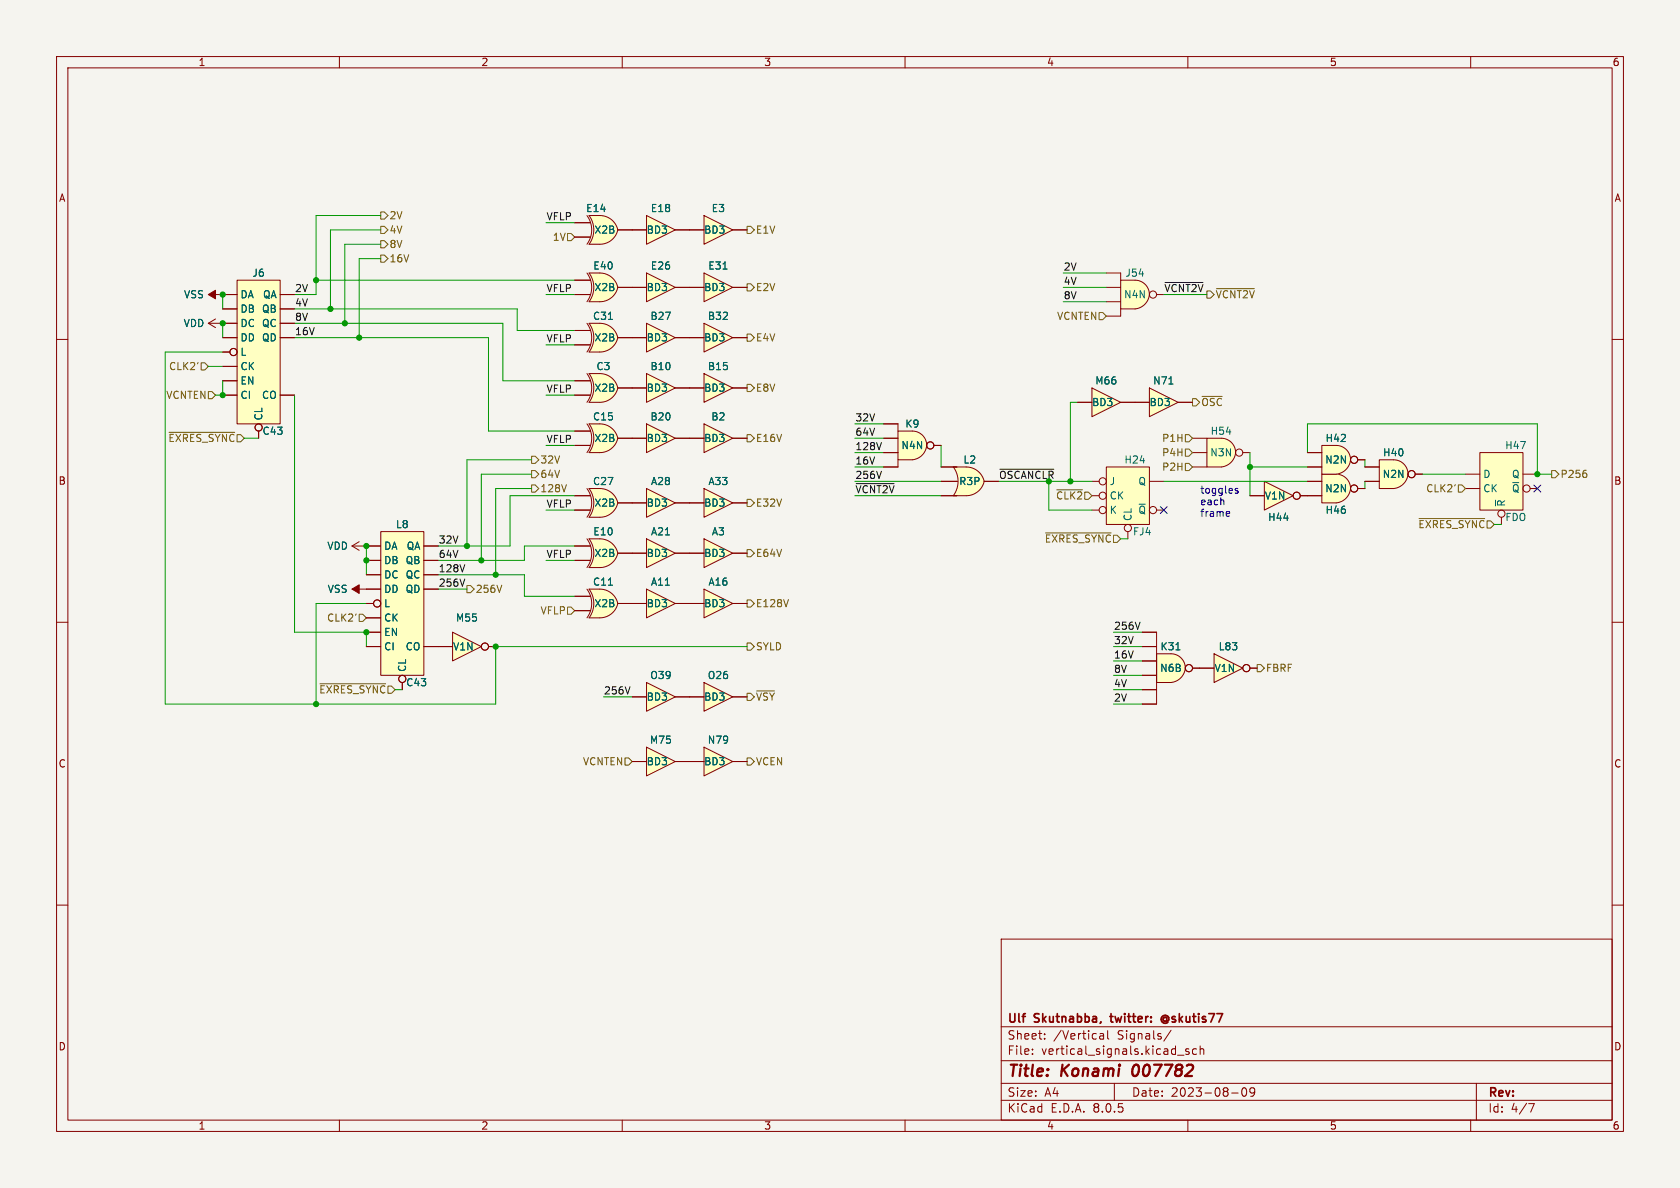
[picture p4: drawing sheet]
<svg xmlns="http://www.w3.org/2000/svg" width="297mm" height="210mm" viewBox="0 0 297 210" stroke-linecap="round" stroke-linejoin="round" font-family="sans-serif">
<path d="M0 0h297v210h-297z" fill="#f5f4ef" stroke="#f5f4ef" stroke-width=".18"/>
<g fill="none" stroke="#840000" stroke-width=".18">
<path d="M10 10h277v190h-277zM12 12h273v186h-273zM60 10v2M110 10v2M160 10v2M210 10v2M260 10v2M10 60h2M285 60h2M10 110h2M285 110h2M10 160h2"/>
<path d="M285 160h2M177 166h108v32h-108zM60 198v2M110 198v2M160 198v2M177 194.5h108M177 191.5h108M177 187.5h108M177 181.5h108M182.5 186.3v.1M182.5 185.5v.1M184.7 183.6v.1"/>
<path d="M184.7 182.8v.1M194.5 182.8h.5l.1 .9M195.1 183.1h-.5a.29 .29 0 0 0-.2 .3 .29 .29 0 0 0 .2 .3l.5-.1M195.8 182.2v1.3l.2 .2M197 191.5v3M207 182.1l-1.3 2M208.2 186.5h1.1M210 198v2M210.2 185.5l-.4-.1-.2 .2 .1 .2 .5 .2v.3h-.6M211.5 185.5l-.4-.1-.3 .3v.4l.2 .2h.5M212.2 185.5l.2-.1 .3 .1 .1 .9M212.2 184.9v1.5"/>
<path d="M217.7 193.2h1.2M219.7 192.4l.2-.1a.81 .81 0 0 1 .6 .6 .81 .81 0 0 1-.3 .8l-.2 .1a.81 .81 0 0 1-.3-1.4zM221.8 192.9l-.3 .3h-.3l-.2-.3 .1-.5 .4-.1 .2 .1a.99 .99 0 0 1-.3 1.4h-.3M260 198v2M261 191.5v6.5M270.2 195.1h1l-.6 1.5"/>
</g>
<path d="M200.4 188.6a1.52 1.52 0 0 0 0 1.5" fill="none" stroke="#840000" stroke-width=".4"/>
<path d="M196.2 179.7h.6M206.2 179.9a.36 .36 0 0 0-.5 0 .36 .36 0 0 0 0 .5 .36 .36 0 0 0 .5 .1M206.3 179.5a.71 .71 0 0 0-1 .7 .71 .71 0 0 0 1 .6" fill="none" stroke="#840000" stroke-width=".3"/>
<path d="M124.5 57.2l5 2.5-5 2.5z" fill="#ffffc2"/>
<path d="M121.9 59.7h2.6M124.5 57.2l5 2.5-5 2.5zM129.5 59.7h2.6" fill="none" stroke="#840000" stroke-width=".18"/>
<path d="M124.5 95.3l5 2.5-5 2.5z" fill="#ffffc2"/>
<path d="M121.9 97.8h2.6M124.5 95.3l5 2.5-5 2.5zM129.5 97.8h2.6" fill="none" stroke="#840000" stroke-width=".18"/>
<path d="M106.1 88.2l3.1 .7a3.3 3.3 0 0 1-3.2 2.5z" fill="#ffffc2" stroke="#ffffc2" stroke-width=".18"/>
<g fill="#ffffc2">
<path d="M104.1 86.4h1.9z"/>
<path d="M104.1 86.4h1.9v5h-1.9a4.3 4.3 0 0 0 0-5z"/>
</g>
<g fill="#ffffc2" stroke="#ffffc2" stroke-width=".18">
<path d="M106 86.4a3.2 3.2 0 0 1 3.2 2.5l-3.1 .7z"/>
<path d="M106.1 106l3.1 .7a3.3 3.3 0 0 1-3.2 2.5z"/>
</g>
<path d="M101.6 90.2h2.8M101.6 87.6h2.8M103.8 86.4a4.3 4.3 0 0 1 0 5M109.2 88.9a3.3 3.3 0 0 0-3.2-2.5h-1.9a4.3 4.3 0 0 1 0 5M109.2 88.9h2.6M109.2 88.9a3.3 3.3 0 0 1-3.2 2.5" fill="none" stroke="#840000" stroke-width=".18"/>
<path d="M104.1 91.4h1.9z" fill="#840000" stroke="#840000" stroke-width=".18"/>
<g fill="#ffffc2">
<path d="M104.1 104.1h1.9z"/>
<path d="M104.1 104.1h1.9v5.1h-1.9a4.3 4.3 0 0 0 0-5.1z"/>
</g>
<g fill="#ffffc2" stroke="#ffffc2" stroke-width=".18">
<path d="M106 104.1a3.2 3.2 0 0 1 3.2 2.6l-3.1 .7z"/>
<path d="M106.1 97.1l3.1 .7a3.3 3.3 0 0 1-3.2 2.5z"/>
</g>
<path d="M101.6 108h2.8M101.6 105.4h2.8M103.8 104.1a4.3 4.3 0 0 1 0 5.1M109.2 106.7a3.3 3.3 0 0 0-3.2-2.6h-1.9a4.3 4.3 0 0 1 0 5.1M109.2 106.7h2.6M109.2 106.7a3.3 3.3 0 0 1-3.2 2.5" fill="none" stroke="#840000" stroke-width=".18"/>
<path d="M104.1 109.2h1.9z" fill="#840000" stroke="#840000" stroke-width=".18"/>
<path d="M107.6 103.4h.7" fill="none" stroke="#006464" stroke-width=".18"/>
<g fill="#ffffc2">
<path d="M104.1 95.3h1.9z"/>
<path d="M104.1 95.3h1.9v5h-1.9a4.3 4.3 0 0 0 0-5z"/>
</g>
<path d="M106 95.3a3.2 3.2 0 0 1 3.2 2.5l-3.1 .7z" fill="#ffffc2" stroke="#ffffc2" stroke-width=".18"/>
<path d="M101.6 99.1h2.8M101.6 96.5h2.8M103.8 95.3a4.3 4.3 0 0 1 0 5M109.2 97.8a3.3 3.3 0 0 0-3.2-2.5h-1.9a4.3 4.3 0 0 1 0 5M109.2 97.8h2.6M109.2 97.8a3.3 3.3 0 0 1-3.2 2.5" fill="none" stroke="#840000" stroke-width=".18"/>
<path d="M104.1 100.3h1.9z" fill="#840000" stroke="#840000" stroke-width=".18"/>
<path d="M124.5 38.1l5 2.5-5 2.6z" fill="#ffffc2"/>
<path d="M124.5 38.1l5 2.5-5 2.6zM121.9 40.6h2.6M129.5 40.6h2.6" fill="none" stroke="#840000" stroke-width=".18"/>
<path d="M114.3 38.1l5.1 2.5-5.1 2.6z" fill="#ffffc2"/>
<path d="M114.3 38.1l5.1 2.5-5.1 2.6zM111.8 40.6h2.5M119.4 40.6h2.5" fill="none" stroke="#840000" stroke-width=".18"/>
<path d="M106.1 50.1l3.1 .7a3.3 3.3 0 0 1-3.2 2.5z" fill="#ffffc2" stroke="#ffffc2" stroke-width=".18"/>
<g fill="#ffffc2">
<path d="M104.1 48.3h1.9z"/>
<path d="M104.1 48.3h1.9v5h-1.9a4.3 4.3 0 0 0 0-5z"/>
</g>
<g fill="#ffffc2" stroke="#ffffc2" stroke-width=".18">
<path d="M106 48.3a3.2 3.2 0 0 1 3.2 2.5l-3.1 .7z"/>
<path d="M106 38.1a3.3 3.3 0 0 1 3.2 2.5l-3.1 .7z"/>
</g>
<path d="M101.6 52.1h2.8M101.6 49.5h2.8M103.8 48.3a4.3 4.3 0 0 1 0 5M109.2 50.8a3.3 3.3 0 0 0-3.2-2.5h-1.9a4.3 4.3 0 0 1 0 5M109.2 50.8h2.6M109.2 50.8a3.3 3.3 0 0 1-3.2 2.5" fill="none" stroke="#840000" stroke-width=".18"/>
<path d="M104.1 53.3h1.9z" fill="#840000" stroke="#840000" stroke-width=".18"/>
<g fill="#ffffc2">
<path d="M104.1 43.2h1.9z"/>
<path d="M104.1 38.1h1.9v5.1h-1.9a4.3 4.3 0 0 0 0-5.1z"/>
</g>
<path d="M106.1 39.9l3.1 .7a3.2 3.2 0 0 1-3.2 2.6z" fill="#ffffc2" stroke="#ffffc2" stroke-width=".18"/>
<path d="M101.6 39.4h2.8M103.8 38.1a4.3 4.3 0 0 1 0 5.1M104.1 38.1a4.3 4.3 0 0 1 0 5.1h1.9a3.3 3.3 0 0 0 3.2-2.6M106 38.1a3.3 3.3 0 0 1 3.2 2.5M101.6 41.9h2.8M109.2 40.6h2.6" fill="none" stroke="#840000" stroke-width=".18"/>
<path d="M114.3 48.3l5.1 2.5-5.1 2.5z" fill="#ffffc2"/>
<path d="M111.8 50.8h2.5M114.3 48.3l5.1 2.5-5.1 2.5zM119.4 50.8h2.5" fill="none" stroke="#840000" stroke-width=".18"/>
<path d="M124.5 74.9l5 2.6-5 2.5z" fill="#ffffc2"/>
<path d="M121.9 77.5h2.6M124.5 74.9l5 2.6-5 2.5zM129.5 77.5h2.6" fill="none" stroke="#840000" stroke-width=".18"/>
<path d="M114.3 66l5.1 2.6-5.1 2.5z" fill="#ffffc2"/>
<path d="M111.8 68.6h2.5M114.3 66l5.1 2.6-5.1 2.5zM119.4 68.6h2.5" fill="none" stroke="#840000" stroke-width=".18"/>
<path d="M124.5 104.1l5 2.6-5 2.5z" fill="#ffffc2"/>
<path d="M121.9 106.7h2.6M124.5 104.1l5 2.6-5 2.5zM129.5 106.7h2.6" fill="none" stroke="#840000" stroke-width=".18"/>
<path d="M124.5 66l5 2.6-5 2.5z" fill="#ffffc2"/>
<path d="M121.9 68.6h2.6M124.5 66l5 2.6-5 2.5zM129.5 68.6h2.6" fill="none" stroke="#840000" stroke-width=".18"/>
<path d="M114.3 57.2l5.1 2.5-5.1 2.5z" fill="#ffffc2"/>
<path d="M111.8 59.7h2.5M114.3 57.2l5.1 2.5-5.1 2.5zM119.4 59.7h2.5" fill="none" stroke="#840000" stroke-width=".18"/>
<path d="M114.3 74.9l5.1 2.6-5.1 2.5z" fill="#ffffc2"/>
<path d="M111.8 77.5h2.5M114.3 74.9l5.1 2.6-5.1 2.5zM119.4 77.5h2.5" fill="none" stroke="#840000" stroke-width=".18"/>
<path d="M106.1 59l3.1 .7a3.3 3.3 0 0 1-3.2 2.5z" fill="#ffffc2" stroke="#ffffc2" stroke-width=".18"/>
<g fill="#ffffc2">
<path d="M104.1 57.2h1.9z"/>
<path d="M104.1 57.2h1.9v5h-1.9a4.3 4.3 0 0 0 0-5z"/>
</g>
<g fill="#ffffc2" stroke="#ffffc2" stroke-width=".18">
<path d="M106 57.2a3.2 3.2 0 0 1 3.2 2.5l-3.1 .7z"/>
<path d="M106.1 67.9l3.1 .7a3.3 3.3 0 0 1-3.2 2.5z"/>
</g>
<path d="M101.6 58.4h2.8M103.8 57.2a4.3 4.3 0 0 1 0 5M109.2 59.7a3.3 3.3 0 0 0-3.2-2.5h-1.9a4.3 4.3 0 0 1 0 5M109.2 59.7h2.6M109.2 59.7a3.3 3.3 0 0 1-3.2 2.5M101.6 61h2.8" fill="none" stroke="#840000" stroke-width=".18"/>
<path d="M104.1 62.2h1.9z" fill="#840000" stroke="#840000" stroke-width=".18"/>
<path d="M107.6 56.5h.7" fill="none" stroke="#006464" stroke-width=".18"/>
<g fill="#ffffc2">
<path d="M104.1 66h1.9z"/>
<path d="M104.1 66h1.9v5.1h-1.9a4.3 4.3 0 0 0 0-5.1z"/>
</g>
<g fill="#ffffc2" stroke="#ffffc2" stroke-width=".18">
<path d="M106 66a3.2 3.2 0 0 1 3.2 2.6l-3.1 .7z"/>
<path d="M106.1 76.8l3.1 .7a3.3 3.3 0 0 1-3.2 2.5z"/>
</g>
<path d="M101.6 69.9h2.8M101.6 67.3h2.8M103.8 66a4.3 4.3 0 0 1 0 5.1M109.2 68.6a3.3 3.3 0 0 0-3.2-2.6h-1.9a4.3 4.3 0 0 1 0 5.1M109.2 68.6h2.6M109.2 68.6a3.3 3.3 0 0 1-3.2 2.5" fill="none" stroke="#840000" stroke-width=".18"/>
<path d="M104.1 71.1h1.9z" fill="#840000" stroke="#840000" stroke-width=".18"/>
<g fill="#ffffc2">
<path d="M104.1 74.9h1.9z"/>
<path d="M104.1 74.9h1.9v5.1h-1.9a4.3 4.3 0 0 0 0-5.1z"/>
</g>
<path d="M106 74.9a3.2 3.2 0 0 1 3.2 2.6l-3.1 .7z" fill="#ffffc2" stroke="#ffffc2" stroke-width=".18"/>
<path d="M101.6 78.7h2.8M101.6 76.2h2.8M103.8 74.9a4.3 4.3 0 0 1 0 5.1M109.2 77.5a3.3 3.3 0 0 0-3.2-2.6h-1.9a4.3 4.3 0 0 1 0 5.1M109.2 77.5h2.6M109.2 77.5a3.3 3.3 0 0 1-3.2 2.5" fill="none" stroke="#840000" stroke-width=".18"/>
<path d="M104.1 80h1.9z" fill="#840000" stroke="#840000" stroke-width=".18"/>
<path d="M80 111.8l5.1 2.5-5.1 2.5z" fill="#ffffc2"/>
<g fill="none" stroke="#840000" stroke-width=".18">
<path d="M77.5 114.3h2.5M80 111.8l5.1 2.5-5.1 2.5zM86.4 114.3h1.2"/>
<circle cx="85.7" cy="114.3" r=".63"/>
</g>
<path d="M67.3 94h7.6v25.4h-7.6z" fill="#ffffc2"/>
<g fill="none" stroke="#840000" stroke-width=".18">
<path d="M36.8 57.2l1.3 .7M36.8 57.2h2.6M38.1 56.4l-1.3 .8M62.2 96.5h5.1M62.2 96.5l1.3 .8M63.5 95.8l-1.3 .7M64.8 99.1h2.5M67.3 94h7.6v25.4h-7.6zM74.9 96.5h2.6M74.9 99.1h2.6M62.2 104.1h5.1M64.8 101.6h2.5"/>
<path d="M64.8 114.3h2.5M64.8 106.7h1.2M64.8 109.2h2.5M64.8 111.8h2.5M74.9 101.6h2.6M74.9 104.1h2.6M74.9 114.3h2.6M71.1 120.7v1.2"/>
<circle cx="66.7" cy="106.7" r=".63"/>
<circle cx="71.1" cy="120" r=".63"/>
</g>
<path d="M62.2 104.1l1.3-.7v1.5z" fill="#840000" stroke="#840000" stroke-width=".18"/>
<path d="M204.5 115.6h2.5v5.1h-2.5z" fill="#ffffc2"/>
<g fill="#ffffc2" stroke="#ffffc2" stroke-width=".18">
<path d="M206.7 117.8l2.8 .3a2.82 2.82 0 0 1-2.5 2.6z"/>
<path d="M207 115.6a2.54 2.54 0 0 1 2.5 2.5h-2.5z"/>
<path d="M236 86.1l2.8 .3a2.82 2.82 0 0 1-2.6 2.5z"/>
</g>
<g fill="none" stroke="#840000" stroke-width=".18">
<path d="M201.9 111.8h2.6v12.7h-2.6M201.9 119.4h2.6M201.9 116.8h2.6M201.9 114.3h2.6M204.5 115.6h2.5a2.53 2.53 0 0 1 2.5 2.4 2.53 2.53 0 0 1-2.2 2.6l-2.8 .1zM210.8 118.1h1.3M201.9 121.9h2.6"/>
<circle cx="210.2" cy="118.1" r=".63"/>
</g>
<path d="M207.9 114.9h.7" fill="none" stroke="#006464" stroke-width=".18"/>
<path d="M233.7 83.8h2.5v5.1h-2.5z" fill="#ffffc2"/>
<g fill="#ffffc2" stroke="#ffffc2" stroke-width=".18">
<path d="M236.2 83.8a2.54 2.54 0 0 1 2.6 2.6h-2.6z"/>
<path d="M246.1 83.6l2.8 .2a2.82 2.82 0 0 1-2.5 2.6z"/>
</g>
<g fill="none" stroke="#840000" stroke-width=".18">
<path d="M231.1 87.6h2.6M231.1 85.1h2.6M233.7 83.8h2.5a2.53 2.53 0 0 1 2.6 2.4 2.53 2.53 0 0 1-2.3 2.7h-2.8zM240 86.4h1.3"/>
<circle cx="239.4" cy="86.4" r=".63"/>
</g>
<path d="M243.8 81.3h2.6v5.1h-2.6z" fill="#ffffc2"/>
<path d="M246.4 81.3a2.54 2.54 0 0 1 2.5 2.5h-2.5z" fill="#ffffc2" stroke="#ffffc2" stroke-width=".18"/>
<g fill="none" stroke="#840000" stroke-width=".18">
<path d="M241.3 85.1h2.5M241.3 82.6h2.5M243.8 81.3h2.6a2.53 2.53 0 0 1 2.5 2.4 2.53 2.53 0 0 1-2.3 2.6l-2.8 .1zM250.2 83.8h1.3"/>
<circle cx="249.6" cy="83.8" r=".63"/>
</g>
<path d="M261.6 80h7.6v10.2h-7.6z" fill="#ffffc2"/>
<g fill="none" stroke="#840000" stroke-width=".18">
<path d="M259.1 86.4h2.5M259.1 83.8h2.5M261.6 80h7.6v10.2h-7.6zM265.4 91.4v1.3M269.2 83.8h2.6M270.5 86.4h1.3"/>
<circle cx="265.4" cy="90.8" r=".63"/>
</g>
<path d="M264.4 88.4v1" fill="none" stroke="#006464" stroke-width=".18"/>
<path d="M236 81l2.8 .3a2.82 2.82 0 0 1-2.6 2.5z" fill="#ffffc2" stroke="#ffffc2" stroke-width=".18"/>
<path d="M233.7 78.7h2.5v5.1h-2.5z" fill="#ffffc2"/>
<path d="M236.2 78.7a2.54 2.54 0 0 1 2.6 2.6h-2.6z" fill="#ffffc2" stroke="#ffffc2" stroke-width=".18"/>
<g fill="none" stroke="#840000" stroke-width=".18">
<path d="M233.7 78.7h2.5a2.53 2.53 0 0 1 2.6 2.4 2.53 2.53 0 0 1-2.3 2.7h-2.8zM231.1 82.6h2.6M231.1 80h2.6M240 81.3h1.3"/>
<circle cx="239.4" cy="81.3" r=".63"/>
</g>
<path d="M223.5 85.1l5.1 2.5-5.1 2.6z" fill="#ffffc2"/>
<g fill="none" stroke="#840000" stroke-width=".18">
<path d="M221 87.6h2.5M223.5 85.1l5.1 2.5-5.1 2.6zM229.9 87.6h1.2"/>
<circle cx="229.2" cy="87.6" r=".63"/>
</g>
<path d="M158.7 76.2h2.6v5.1h-2.6z" fill="#ffffc2"/>
<g fill="#ffffc2" stroke="#ffffc2" stroke-width=".18">
<path d="M161 78.5l2.8 .2a2.82 2.82 0 0 1-2.5 2.6z"/>
<path d="M161.3 76.2a2.54 2.54 0 0 1 2.5 2.5h-2.5z"/>
<path d="M170.8 84.4l3.2 .7a3.3 3.3 0 0 1-3.2 2.5z"/>
</g>
<g fill="none" stroke="#840000" stroke-width=".18">
<path d="M156.2 74.9h2.5v1.3M156.2 77.5h2.5M158.7 76.2h2.6a2.53 2.53 0 0 1 2.5 2.4 2.53 2.53 0 0 1-2.3 2.6l-2.8 .1zM165.1 78.7h1.3M156.2 80h2.5M158.7 81.3v1.3h-2.5"/>
<circle cx="164.5" cy="78.7" r=".63"/>
</g>
<path d="M168.5 82.6h2.3" fill="none" stroke="#ffffc2" stroke-width=".18"/>
<path d="M168.5 82.6h2.3v5h-2.3a4.3 4.3 0 0 0 0-5z" fill="#ffffc2"/>
<path d="M170.8 82.6a3.2 3.2 0 0 1 3.2 2.5l-3.2 .7z" fill="#ffffc2" stroke="#ffffc2" stroke-width=".18"/>
<path d="M166.4 82.6h4.4a3.2 3.2 0 0 1 3.2 2.5M166.4 87.6h2.8M166.4 85.1h2.8M168.5 82.6a4.3 4.3 0 0 1 0 5M174 85.1h2.5M174 85.1a3.3 3.3 0 0 1-3.2 2.5" fill="none" stroke="#840000" stroke-width=".18"/>
<path d="M168.5 87.6h2.3z" fill="#840000" stroke="#840000" stroke-width=".18"/>
<path d="M198.1 49.5h2.6v5.1h-2.6z" fill="#ffffc2"/>
<g fill="#ffffc2" stroke="#ffffc2" stroke-width=".18">
<path d="M200.4 51.8l2.8 .3a2.82 2.82 0 0 1-2.5 2.5z"/>
<path d="M200.7 49.5a2.54 2.54 0 0 1 2.5 2.6h-2.5z"/>
</g>
<g fill="none" stroke="#840000" stroke-width=".18">
<path d="M195.6 48.3h2.5v1.2M195.6 53.3h2.5M195.6 50.8h2.5M198.1 49.5h2.6a2.53 2.53 0 0 1 2.5 2.4 2.53 2.53 0 0 1-2.3 2.7h-2.8zM198.1 54.6v1.3h-2.5M204.5 52.1h1.2"/>
<circle cx="203.8" cy="52.1" r=".63"/>
</g>
<path d="M203.2 68.6l5.1 2.5-5.1 2.6z" fill="#ffffc2"/>
<path d="M200.7 71.1h2.5M203.2 68.6l5.1 2.5-5.1 2.6zM208.3 71.1h2.5" fill="none" stroke="#840000" stroke-width=".18"/>
<path d="M206.6 67.9h.8" fill="none" stroke="#006464" stroke-width=".18"/>
<path d="M193 68.6l5.1 2.5-5.1 2.6z" fill="#ffffc2"/>
<path d="M190.5 71.1h2.5M193 68.6l5.1 2.5-5.1 2.6zM198.1 71.1h2.6" fill="none" stroke="#840000" stroke-width=".18"/>
<path d="M214.6 115.6l5.1 2.5-5.1 2.6z" fill="#ffffc2"/>
<g fill="none" stroke="#840000" stroke-width=".18">
<path d="M212.1 118.1h2.5M214.6 115.6l5.1 2.5-5.1 2.6zM221 118.1h1.2"/>
<circle cx="220.3" cy="118.1" r=".63"/>
</g>
<path d="M124.5 48.3l5 2.5-5 2.5z" fill="#ffffc2"/>
<path d="M121.9 50.8h2.6M124.5 48.3l5 2.5-5 2.5zM129.5 50.8h2.6" fill="none" stroke="#840000" stroke-width=".18"/>
<path d="M127.8 47.6h.7" fill="none" stroke="#006464" stroke-width=".18"/>
<path d="M195.6 82.6h7.6v10.1h-7.6z" fill="#ffffc2"/>
<g fill="none" stroke="#840000" stroke-width=".18">
<path d="M193 87.6h1.3M193 85.1h1.3M193 90.2h1.3M195.6 82.6h7.6v10.1h-7.6zM199.4 94v1.3M203.2 85.1h2.5M204.5 90.2h1.2"/>
<circle cx="194.9" cy="90.2" r=".63"/>
<circle cx="194.9" cy="85.1" r=".63"/>
<circle cx="194.9" cy="87.6" r=".63"/>
<circle cx="199.4" cy="93.3" r=".63"/>
</g>
<path d="M215.6 79.7l2.8 .3a2.82 2.82 0 0 1-2.5 2.6z" fill="#ffffc2" stroke="#ffffc2" stroke-width=".18"/>
<path d="M213.4 77.5h2.5v5.1h-2.5z" fill="#ffffc2"/>
<path d="M215.9 77.5a2.54 2.54 0 0 1 2.5 2.5h-2.5z" fill="#ffffc2" stroke="#ffffc2" stroke-width=".18"/>
<g fill="none" stroke="#840000" stroke-width=".18">
<path d="M210.8 77.5h2.6M213.4 77.5h2.5a2.53 2.53 0 0 1 2.5 2.4 2.53 2.53 0 0 1-2.3 2.6l-2.7 .1zM210.8 82.6h2.6M210.8 80h2.6M219.7 80h1.3"/>
<circle cx="219.1" cy="80" r=".63"/>
</g>
<path d="M124.5 120.7l5 2.5-5 2.5z" fill="#ffffc2"/>
<path d="M121.9 123.2h2.6M124.5 120.7l5 2.5-5 2.5zM129.5 123.2h2.6" fill="none" stroke="#840000" stroke-width=".18"/>
<path d="M124.5 132.1l5 2.5-5 2.6z" fill="#ffffc2"/>
<path d="M121.9 134.6h2.6M124.5 132.1l5 2.5-5 2.6zM129.5 134.6h2.6" fill="none" stroke="#840000" stroke-width=".18"/>
<path d="M114.3 132.1l5.1 2.5-5.1 2.6z" fill="#ffffc2"/>
<path d="M111.8 134.6h2.5M114.3 132.1l5.1 2.5-5.1 2.6zM119.4 134.6h2.5" fill="none" stroke="#840000" stroke-width=".18"/>
<path d="M114.3 120.7l5.1 2.5-5.1 2.5z" fill="#ffffc2"/>
<path d="M111.8 123.2h2.5M114.3 120.7l5.1 2.5-5.1 2.5zM119.4 123.2h2.5" fill="none" stroke="#840000" stroke-width=".18"/>
<path d="M114.3 95.3l5.1 2.5-5.1 2.5z" fill="#ffffc2"/>
<path d="M111.8 97.8h2.5M114.3 95.3l5.1 2.5-5.1 2.5zM119.4 97.8h2.5" fill="none" stroke="#840000" stroke-width=".18"/>
<path d="M124.5 86.4l5 2.5-5 2.5z" fill="#ffffc2"/>
<path d="M121.9 88.9h2.6M124.5 86.4l5 2.5-5 2.5zM129.5 88.9h2.6" fill="none" stroke="#840000" stroke-width=".18"/>
<path d="M114.3 104.1l5.1 2.6-5.1 2.5z" fill="#ffffc2"/>
<path d="M111.8 106.7h2.5M114.3 104.1l5.1 2.6-5.1 2.5zM119.4 106.7h2.5" fill="none" stroke="#840000" stroke-width=".18"/>
<path d="M114.3 86.4l5.1 2.5-5.1 2.5z" fill="#ffffc2"/>
<path d="M36.8 52.1h2.6M111.8 88.9h2.5M114.3 86.4l5.1 2.5-5.1 2.5zM119.4 88.9h2.5" fill="none" stroke="#840000" stroke-width=".18"/>
<path d="M36.8 52.1l1.3-.8v1.5z" fill="#840000" stroke="#840000" stroke-width=".18"/>
<path d="M41.9 49.5h7.6v25.4h-7.6z" fill="#ffffc2"/>
<g fill="none" stroke="#840000" stroke-width=".18">
<path d="M101.6 39.4h2.8M39.4 52.1h2.5M39.4 54.6h2.5M39.4 57.2h2.5M39.4 59.7h2.5M41.9 49.5h7.6v25.4h-7.6zM49.5 52.1h2.6M49.5 54.6h2.6M49.5 57.2h2.6M49.5 59.7h2.6M101.6 52.1h2.8M101.6 58.4h2.8"/>
<path d="M101.6 41.9h2.8M101.6 49.5h2.8M109.2 59.7h5.1M109.2 50.8h5.1M109.2 40.6h5.1M119.4 59.7h5.1M119.4 50.8h5.1M119.4 40.6h5.1M129.5 59.7h2.6M129.5 50.8h2.6M129.5 40.6h2.6M39.4 69.9h2.5"/>
<path d="M39.4 62.2h1.2M39.4 64.8h2.5M39.4 67.3h2.5M45.7 76.2v1.3M49.5 69.9h2.6M101.6 69.9h2.8M101.6 67.3h2.8M101.6 78.7h2.8M101.6 76.2h2.8M101.6 61h2.8M109.2 77.5h5.1M109.2 68.6h5.1"/>
<path d="M119.4 77.5h5.1M119.4 68.6h5.1M129.5 77.5h2.6M129.5 68.6h2.6M156.2 77.5h2.5M156.2 74.9h2.5M165.1 78.7h1.3M190.5 71.1h2.5M198.1 71.1h5.1M208.3 71.1h2.5M64.8 96.5h2.5M64.8 99.1h2.5"/>
<path d="M74.9 96.5h2.6M74.9 99.1h2.6M101.6 96.5h2.8M101.6 99.1h2.8M101.6 90.2h2.8M101.6 87.6h2.8M109.2 97.8h5.1M109.2 88.9h5.1M119.4 97.8h5.1M119.4 88.9h5.1M129.5 97.8h2.6M129.5 88.9h2.6"/>
<path d="M156.2 82.6h2.5M156.2 80h2.5M166.4 87.6h2.8M166.4 85.1h2.8M166.4 82.6h2.8M174 85.1h2.5M221 87.6h2.5M229.9 87.6h3.8M231.1 85.1h2.6M231.1 82.6h2.6M231.1 80h2.6M240 81.3h1.3"/>
<path d="M240 86.4h1.3M241.3 85.1h2.5M241.3 82.6h2.5M250.2 83.8h1.3M64.8 101.6h2.5M64.8 104.1h2.5M64.8 114.3h2.5M64.8 106.7h1.2M64.8 109.2h2.5M64.8 111.8h2.5M74.9 101.6h2.6M74.9 104.1h2.6"/>
<path d="M74.9 114.3h5.1M86.4 114.3h1.2M101.6 108h2.8M101.6 105.4h2.8M109.2 106.7h5.1M119.4 106.7h5.1M129.5 106.7h2.6M201.9 114.3h2.6M201.9 111.8h2.6M201.9 119.4h2.6M201.9 116.8h2.6M210.8 118.1h3.8"/>
<path d="M221 118.1h1.2M71.1 120.7v1.2M111.8 123.2h2.5M111.8 134.6h2.5M119.4 123.2h5.1M119.4 134.6h5.1M129.5 123.2h2.6M129.5 134.6h2.6M201.9 124.5h2.6M201.9 121.9h2.6"/>
<circle cx="41.3" cy="62.2" r=".63"/>
<circle cx="45.7" cy="75.6" r=".63"/>
<circle cx="164.5" cy="78.7" r=".63"/>
<circle cx="229.2" cy="87.6" r=".63"/>
<circle cx="239.4" cy="86.4" r=".63"/>
<circle cx="239.4" cy="81.3" r=".63"/>
<circle cx="249.6" cy="83.8" r=".63"/>
<circle cx="66.7" cy="106.7" r=".63"/>
<circle cx="85.7" cy="114.3" r=".63"/>
<circle cx="210.2" cy="118.1" r=".63"/>
<circle cx="220.3" cy="118.1" r=".63"/>
<circle cx="71.1" cy="120" r=".63"/>
</g>
<g fill="none" stroke="#725600" stroke-width=".18">
<path d="M67.3 37.5h.6l.7 .6-.7 .6h-.6zM67.3 40h.6l.7 .6-.7 .7h-.6zM67.3 45.1h.6l.7 .6-.7 .7h-.6zM67.3 42.5h.6l.7 .7-.7 .6h-.6zM100.3 41.3h.7l.6 .6-.6 .6h-.7zM132.1 40h.6l.6 .6-.6 .7h-.6zM132.1 50.2h.6l.6 .6-.6 .6h-.6zM132.1 59.1h.6l.6 .6-.6 .6h-.6zM194.3 55.2h.6l.7 .7-.7 .6h-.6zM213.4 51.4h.6l.6 .7-.6 .6h-.6zM215 51h6.7M29.9 76.4h11.6"/>
<path d="M35.6 64.1h.6l.6 .7-.6 .6h-.6zM36.8 69.2h.7l.6 .7-.6 .6h-.7zM132.1 76.8h.6l.6 .7-.6 .6h-.6zM132.1 67.9h.6l.6 .7-.6 .6h-.6zM209.5 76.8h.7l.6 .7-.6 .6h-.7zM209.5 79.4h.7l.6 .6-.6 .6h-.7zM210.8 70.5h.7l.6 .6-.6 .7h-.7zM212.5 70.1h3.6M94 83.2h.6l.6 .6-.6 .7h-.6zM94 85.7h.6l.6 .7-.6 .6h-.6zM94 80.6h.6l.6 .7-.6 .6h-.6zM132.1 88.3h.6l.6 .6-.6 .6h-.6z"/>
<path d="M132.1 97.2h.6l.6 .6-.6 .6h-.6zM184.8 94.2h11.6M186.8 86.6h4.6M209.5 81.9h.7l.6 .7-.6 .6h-.7zM250.9 91.7h11.6M257.8 85.7h.6l.7 .7-.7 .6h-.6zM274.3 83.2h.7l.6 .6-.6 .7h-.7zM280.4 83.7l.1 .2-.1 .4M63.5 108.6h.6l.7 .6-.7 .7h-.6zM82.5 103.5h.7l.6 .6-.6 .7h-.7zM100.3 107.3h.7l.6 .7-.6 .6h-.7zM132.1 106h.6l.6 .7-.6 .6h-.6z"/>
<path d="M132.1 113.7h.6l.6 .6-.6 .6h-.6zM222.2 117.5h.7l.6 .6-.6 .6h-.7zM56.6 120.9h11.6M110.5 134h.6l.7 .6-.7 .7h-.6zM132.1 122.6h.6l.6 .6-.6 .6h-.6zM132.1 134h.6l.6 .6-.6 .7h-.6zM133.8 122.1h3.1"/>
</g>
<path d="M206 49.9h6.7M151.4 85.5h6.7M176.8 83h9.5" fill="none" stroke="#0f0f0f" stroke-width=".18"/>
<path d="M217 90.4l.3 .1 .1 .2-.6 .2M217.3 91.2l-.3 .1M218.8 86.4l-.3-.1-.1 .2v.2l.4 .1v.3h-.4" fill="none" stroke="#0000c2" stroke-width=".18"/>
<g fill="none" stroke="#009600" stroke-width=".18">
<path d="M67.3 38.1h-11.4v14h-3.8M96.5 39.4h5.1M39.4 52.1v2.5M39.4 57.2v2.5M52.1 54.6h39.3v3.8h10.2M52.1 57.2h36.8v10.1h12.7M52.1 59.7h34.3v16.5h15.2M55.9 49.5h45.7M67.3 40.6h-8.9v14M67.3 43.2h-6.3v14M67.3 45.7h-3.8v14M96.5 52.1h5.1"/>
<path d="M188 53.3h7.6M188 48.3h7.6M188 50.8h7.6M205.7 52.1h7.7M36.8 64.8h2.6M39.4 62.2h-10.2v62.3h58.4v-10.2h44.5M39.4 67.3v2.6h-1.3M43.2 77.5h2.5M52.1 69.9v41.9h12.7v2.5M96.5 69.9h5.1M96.5 78.7h5.1M96.5 61h5.1"/>
<path d="M151.1 74.9h5.1M151.1 77.5h5.1M166.4 78.7v3.9M190.5 71.1h-1.3v14M64.8 96.5v5.1M94 81.3h-11.5v15.2M94 83.8h-8.9v15.3M94 86.4h-6.4v15.2M96.5 99.1h5.1M96.5 90.2h5.1M101.6 96.5h-8.9v2.6h-15.2M101.6 87.6h-11.4v8.9h-12.7"/>
<path d="M151.1 85.1h15.3M151.1 82.6h5.1M151.1 80h5.1M151.1 87.6h15.3M176.5 85.1h16.5M185.4 85.1v5.1h7.6M198.1 95.3h1.3M205.7 85.1h25.4M221 82.6h10.1M221 80v7.6M231.1 80v-5.1h40.7v8.9h2.5M241.3 81.3v1.3"/>
<path d="M241.3 85.1v1.3M251.5 83.8h7.6M264.2 92.7h1.2M64.8 106.7h-8.9v17.8M77.5 104.1h5M77.5 101.6h15.2v3.8h8.9M196.8 119.4h5.1M196.8 116.8h5.1M196.8 114.3h5.1M196.8 111.8h5.1M69.8 121.9h1.3M106.7 123.2h5.1"/>
<path d="M196.8 124.5h5.1M196.8 121.9h5.1"/>
</g>
<path d="M205.1 89.6l1.2 1.2M206.3 89.6l-1.2 1.2M271.2 85.8l1.2 1.2M272.4 85.8l-1.2 1.2" fill="none" stroke="#000084" stroke-width=".18"/>
<path d="M107.6 56.5h.7M127.8 47.6h.7M206.6 67.9h.8M107.6 103.4h.7M207.9 114.9h.7" fill="none" stroke="#006464" stroke-width=".18"/>
<g fill="#009600" stroke="#009600" stroke-width=".18">
<circle cx="85.1" cy="99.1" r=".46"/>
<circle cx="82.5" cy="96.5" r=".46"/>
<circle cx="39.4" cy="69.9" r=".46"/>
<circle cx="39.4" cy="52.1" r=".46"/>
<circle cx="39.4" cy="57.2" r=".46"/>
<circle cx="64.8" cy="111.8" r=".46"/>
<circle cx="55.9" cy="124.5" r=".46"/>
<circle cx="64.8" cy="96.5" r=".46"/>
<circle cx="64.8" cy="99.1" r=".46"/>
<circle cx="87.6" cy="114.3" r=".46"/>
<circle cx="63.5" cy="59.7" r=".46"/>
<circle cx="61" cy="57.2" r=".46"/>
<circle cx="55.9" cy="49.5" r=".46"/>
<circle cx="58.4" cy="54.6" r=".46"/>
<circle cx="87.6" cy="101.6" r=".46"/>
<circle cx="221" cy="82.6" r=".46"/>
<circle cx="189.2" cy="85.1" r=".46"/>
<circle cx="271.8" cy="83.8" r=".46"/>
</g>
<g font-size="2.8" fill="#840000">
<text x="178" y="190.9">Title:</text>
<text x="187.7" y="190.9">Konami</text>
<text x="201" y="190.9">007782</text>
</g>
<g font-size="2.1" fill="#840000">
<text x="178" y="184">Sheet:</text>
<text x="178" y="181.2">Ulf</text>
<text x="183" y="181.2">Skutnabba,</text>
<text x="186.2" y="184">/Vertical</text>
<text x="197.1" y="181.2">twitter:</text>
<text x="197.6" y="184">Signals/</text>
<text x="206.6" y="181.2">@skutis77</text>
<text x="178" y="186.7">File:</text>
<text x="184.1" y="186.7">vertical_signals.kicad_sch</text>
<text x="178" y="196.9">KiCad</text>
<text x="178" y="194.1">Size:</text>
<text x="184.7" y="194.1">A4</text>
<text x="185.7" y="196.9">E.D.A.</text>
<text x="193.3" y="196.9">8.0.5</text>
<text x="200" y="194.1">Date:</text>
<text x="207" y="194.1">2023-08-09</text>
<text x="263" y="194.3">Rev:</text>
<text x="263" y="196.9">Id:</text>
<text x="267.1" y="196.9">4/7</text>
</g>
<g font-size="1.8" fill="#840000">
<text x="35" y="11.9">1</text>
<text x="85" y="11.9">2</text>
<text x="135" y="11.9">3</text>
<text x="185" y="11.9">4</text>
<text x="235" y="11.9">5</text>
<text x="285" y="11.9">6</text>
<text x="10.3" y="35.9">A</text>
<text x="285.3" y="35.9">A</text>
<text x="10.3" y="85.9">B</text>
<text x="285.3" y="85.9">B</text>
<text x="10.3" y="135.9">C</text>
<text x="285.3" y="135.9">C</text>
<text x="10.3" y="185.9">D</text>
<text x="285.3" y="185.9">D</text>
<text x="35" y="199.9">1</text>
<text x="85" y="199.9">2</text>
<text x="135" y="199.9">3</text>
<text x="185" y="199.9">4</text>
<text x="235" y="199.9">5</text>
<text x="285" y="199.9">6</text>
</g>
<g font-size="1.8" fill="#725600">
<text x="68.8" y="41.5">4V</text>
<text x="68.8" y="39">2V</text>
<text x="133.5" y="41.5">E1V</text>
<text x="68.8" y="46.6">16V</text>
<text x="68.8" y="44">8V</text>
<text x="97.6" y="42.8">1V</text>
<text x="133.5" y="51.7">E2V</text>
<text x="214.8" y="52.9">~{VCNT2V}</text>
<text x="186.8" y="56.7">VCNTEN</text>
<text x="29.8" y="65.6">CLK2'</text>
<text x="133.5" y="60.6">E4V</text>
<text x="29.3" y="70.7">VCNTEN</text>
<text x="133.5" y="69.4">E8V</text>
<text x="212.3" y="72">~{OSC}</text>
<text x="29.7" y="78.3">~{EXRES_SYNC}</text>
<text x="95.4" y="82.1">32V</text>
<text x="133.5" y="78.3">E16V</text>
<text x="205.3" y="78.3">P1H</text>
<text x="205.3" y="83.4">P2H</text>
<text x="205.3" y="80.9">P4H</text>
<text x="95.4" y="84.7">64V</text>
<text x="95.4" y="87.2">128V</text>
<text x="133.5" y="89.8">E32V</text>
<text x="186.6" y="88.5">~{CLK2}</text>
<text x="252" y="87.2">CLK2'</text>
<text x="275.8" y="84.7">P256</text>
<text x="250.6" y="93.6">~{EXRES_SYNC}</text>
<text x="133.5" y="98.7">E64V</text>
<text x="184.6" y="96.1">~{EXRES_SYNC}</text>
<text x="84" y="105">256V</text>
<text x="133.5" y="107.5">E128V</text>
<text x="57.7" y="110.1">CLK2'</text>
<text x="95.5" y="108.8">VFLP</text>
<text x="133.5" y="115.2">SYLD</text>
<text x="223.7" y="119">FBRF</text>
<text x="56.3" y="122.8">~{EXRES_SYNC}</text>
<text x="133.5" y="124.1">~{VSY}</text>
<text x="103" y="135.5">VCNTEN</text>
<text x="133.5" y="135.5">VCEN</text>
</g>
<g font-size="1.8" fill="#0f0f0f">
<text x="96.5" y="39">VFLP</text>
<text x="188" y="47.9">2V</text>
<text x="52.1" y="51.7">2V</text>
<text x="96.5" y="51.7">VFLP</text>
<text x="188" y="50.5">4V</text>
<text x="188" y="53">8V</text>
<text x="205.7" y="51.7">~{VCNT2V}</text>
<text x="52.1" y="54.3">4V</text>
<text x="52.1" y="59.3">16V</text>
<text x="52.1" y="56.8">8V</text>
<text x="96.5" y="60.6">VFLP</text>
<text x="96.5" y="69.5">VFLP</text>
<text x="151.1" y="74.6">32V</text>
<text x="151.1" y="77.1">64V</text>
<text x="96.5" y="78.4">VFLP</text>
<text x="151.1" y="82.2">16V</text>
<text x="151.1" y="79.7">128V</text>
<text x="96.5" y="89.8">VFLP</text>
<text x="151.1" y="87.3">~{VCNT2V}</text>
<text x="151.1" y="84.7">256V</text>
<text x="77.5" y="101.3">128V</text>
<text x="77.5" y="98.7">64V</text>
<text x="77.5" y="96.2">32V</text>
<text x="96.5" y="98.7">VFLP</text>
<text x="77.5" y="103.8">256V</text>
<text x="196.8" y="111.4">256V</text>
<text x="196.8" y="114">32V</text>
<text x="196.8" y="116.5">16V</text>
<text x="196.8" y="119">8V</text>
<text x="106.7" y="122.8">256V</text>
<text x="196.8" y="121.6">4V</text>
<text x="196.8" y="124.1">2V</text>
</g>
<g font-size="1.8" fill="#006464">
<text x="103.5" y="37.7">E14</text>
<text x="105" y="41.5">X2B</text>
<text x="114.2" y="41.5">BD3</text>
<text x="115" y="37.7">E18</text>
<text x="124.4" y="41.5">BD3</text>
<text x="125.7" y="37.7">E3</text>
<text x="104.8" y="47.9">E40</text>
<text x="115" y="47.9">E26</text>
<text x="125.1" y="47.9">E31</text>
<text x="32.4" y="52.9">VSS</text>
<text x="42.4" y="52.9">DA</text>
<text x="44.5" y="49.1">J6</text>
<text x="46.4" y="52.9">QA</text>
<text x="105" y="51.7">X2B</text>
<text x="114.2" y="51.7">BD3</text>
<text x="124.4" y="51.7">BD3</text>
<text x="198.6" y="52.9">N4N</text>
<text x="198.9" y="49.1">J54</text>
<text x="32.4" y="58">VDD</text>
<text x="42.4" y="55.5">DB</text>
<text x="42.4" y="58">DC</text>
<text x="46.2" y="55.5">QB</text>
<text x="46.2" y="58">QC</text>
<text x="104.7" y="56.7">C31</text>
<text x="114.9" y="56.7">B27</text>
<text x="125.1" y="56.7">B32</text>
<text x="42.4" y="60.6">DD</text>
<text x="42.4" y="63.1">L</text>
<text x="42.4" y="65.6">CK</text>
<text x="46.2" y="60.6">QD</text>
<text x="105" y="60.6">X2B</text>
<text x="105.3" y="65.6">C3</text>
<text x="114.2" y="60.6">BD3</text>
<text x="114.9" y="65.6">B10</text>
<text x="124.4" y="60.6">BD3</text>
<text x="125.1" y="65.6">B15</text>
<text x="42.4" y="68.2">EN</text>
<text x="42.4" y="70.7">CI</text>
<text x="46.2" y="70.7">CO</text>
<text x="105" y="69.4">X2B</text>
<text x="114.2" y="69.4">BD3</text>
<text x="124.4" y="69.4">BD3</text>
<text x="193" y="72">BD3</text>
<text x="193.5" y="68.2">M66</text>
<text x="203.1" y="72">BD3</text>
<text x="203.8" y="68.2">N71</text>
<text x="46.3" y="77.1">C43</text>
<text x="46.6" y="74.4" transform="rotate(-90 46.6 74.4)">CL</text>
<text x="104.7" y="74.5">C15</text>
<text x="114.9" y="74.5">B20</text>
<text x="125.7" y="74.5">B2</text>
<text x="159.9" y="75.8">K9</text>
<text x="213.9" y="77.1">H54</text>
<text x="105" y="78.3">X2B</text>
<text x="114.2" y="78.3">BD3</text>
<text x="124.4" y="78.3">BD3</text>
<text x="159.3" y="79.6">N4N</text>
<text x="170.2" y="82.1">L2</text>
<text x="198.7" y="82.1">H24</text>
<text x="213.9" y="80.9">N3N</text>
<text x="234.2" y="82.1">N2N</text>
<text x="234.2" y="78.3">H42</text>
<text x="244.4" y="80.9">H40</text>
<text x="266" y="79.6">H47</text>
<text x="104.7" y="86">C27</text>
<text x="105" y="89.8">X2B</text>
<text x="114.2" y="89.8">BD3</text>
<text x="115" y="86">A28</text>
<text x="124.4" y="89.8">BD3</text>
<text x="125.1" y="86">A33</text>
<text x="169.5" y="86">R3P</text>
<text x="196.1" y="88.5">CK</text>
<text x="196.1" y="86">J</text>
<text x="201.2" y="86">Q</text>
<text x="223.5" y="88.5">V1N</text>
<text x="234.2" y="87.2">N2N</text>
<text x="244.3" y="84.7">N2N</text>
<text x="262.1" y="87.2">CK</text>
<text x="262.1" y="84.7">D</text>
<text x="266.3" y="89.7" transform="rotate(-90 266.3 89.7)">~{R}</text>
<text x="267.2" y="84.7">Q</text>
<text x="267.2" y="87.2">~{Q}</text>
<text x="69.9" y="93.6">L8</text>
<text x="104.8" y="94.8">E10</text>
<text x="115" y="94.8">A21</text>
<text x="125.7" y="94.8">A3</text>
<text x="196.1" y="91">K</text>
<text x="200.2" y="94.8">FJ4</text>
<text x="200.3" y="92.2" transform="rotate(-90 200.3 92.2)">CL</text>
<text x="201.2" y="91">~{Q}</text>
<text x="224.1" y="92.3">H44</text>
<text x="234.2" y="91">H46</text>
<text x="266" y="92.3">FDO</text>
<text x="57.8" y="97.4">VDD</text>
<text x="67.8" y="97.4">DA</text>
<text x="67.8" y="99.9">DB</text>
<text x="71.6" y="99.9">QB</text>
<text x="71.8" y="97.4">QA</text>
<text x="105" y="98.7">X2B</text>
<text x="114.2" y="98.7">BD3</text>
<text x="124.4" y="98.7">BD3</text>
<text x="57.8" y="105">VSS</text>
<text x="67.8" y="102.5">DC</text>
<text x="67.8" y="105">DD</text>
<text x="67.8" y="107.5">L</text>
<text x="71.6" y="102.5">QC</text>
<text x="71.6" y="105">QD</text>
<text x="104.7" y="103.7">C11</text>
<text x="105" y="107.5">X2B</text>
<text x="114.2" y="107.5">BD3</text>
<text x="115" y="103.7">A11</text>
<text x="124.4" y="107.5">BD3</text>
<text x="125.1" y="103.7">A16</text>
<text x="67.8" y="110.1">CK</text>
<text x="67.8" y="112.6">EN</text>
<text x="80.5" y="110.1">M55</text>
<text x="67.8" y="115.2">CI</text>
<text x="71.6" y="115.2">CO</text>
<text x="72" y="118.9" transform="rotate(-90 72 118.9)">CL</text>
<text x="80" y="115.2">V1N</text>
<text x="205" y="119">N6B</text>
<text x="205.1" y="115.2">K31</text>
<text x="214.6" y="119">V1N</text>
<text x="215.3" y="115.2">L83</text>
<text x="71.7" y="121.5">C43</text>
<text x="114.2" y="124.1">BD3</text>
<text x="114.9" y="120.2">O39</text>
<text x="124.4" y="124.1">BD3</text>
<text x="125" y="120.2">O26</text>
<text x="114.8" y="131.7">M75</text>
<text x="125" y="131.7">N79</text>
<text x="114.2" y="135.5">BD3</text>
<text x="124.4" y="135.5">BD3</text>
</g>
<text font-size="1.8" fill="#009600" x="176.5" y="84.7">~{OSCANCLR}</text>
<g font-size="1.8" fill="#0000c2">
<text x="212.1" y="87.5">toggles</text>
<text x="212.1" y="89.5">each</text>
<text x="212.1" y="91.6">frame</text>
</g>
</svg>
